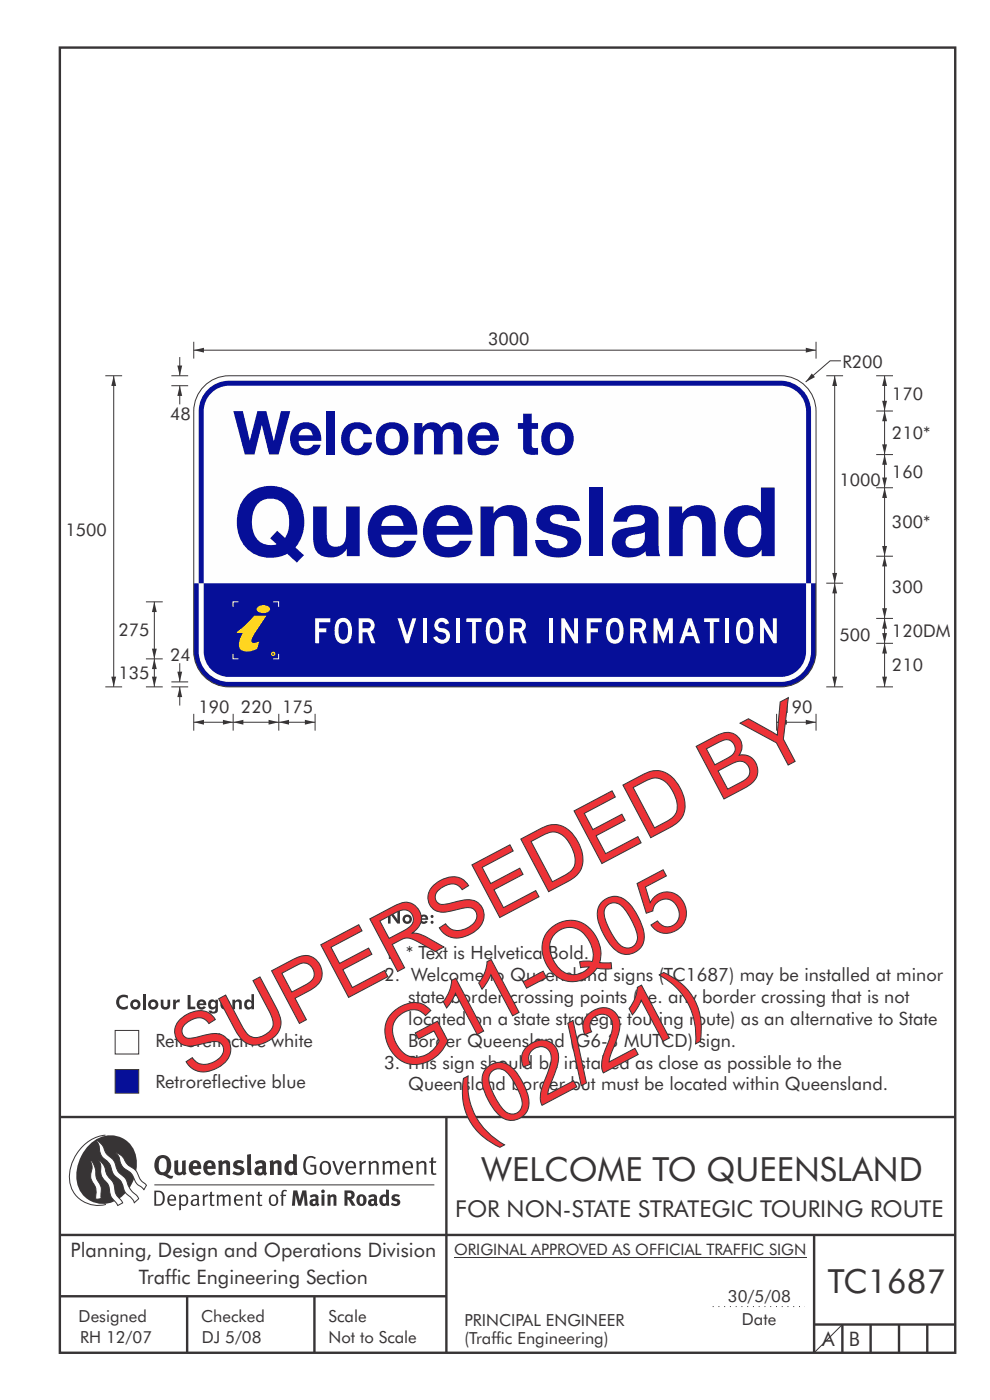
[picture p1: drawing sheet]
<svg xmlns="http://www.w3.org/2000/svg" width="210mm" height="297mm" viewBox="0 0 210 297" stroke-linecap="round" stroke-linejoin="round" font-family="sans-serif">
<g fill="none" stroke="#373435" stroke-width=".51">
<path d="M12.7 10.1h189.9v276.9h-189.9zM12.7 237h189.8M94.7 236.9v50.1M12.7 262h190M12.7 275h82M39.7 275v12M66.7 275v12M172.7 262v25M172.7 281h30M178.7 281v6M184.7 281v6M190.7 281v6"/>
<path d="M196.7 281v6"/>
</g>
<path d="M151.2 277.2h19.5" fill="none" stroke="#373435" stroke-width=".21" stroke-dasharray=".2 1" stroke-linecap="butt"/>
<path d="M96.3 266.7h74.7" fill="none" stroke="#373435" stroke-width=".21"/>
<g fill="#373435">
<path d="M64.9 245.6a1.61 1.61 0 0 1 2.1 0l-.2 .3a1.17 1.17 0 0 0-1.4-.2 1.17 1.17 0 0 0-.6 1.3 1.42 1.42 0 0 0 1.2 1.8l.7-.1v-1.2h-.8l-.1-.4h1.3v1.8a1.82 1.82 0 0 1-2.2 0 1.82 1.82 0 0 1-.6-2.1l.2-.7z" fill-rule="evenodd"/>
<path d="M68.2 246.5a1.77 1.77 0 0 0 .4 2.7 1.39 1.39 0 0 0 1.4-.5 1.39 1.39 0 0 0 .2-1.5 1.19 1.19 0 0 0-2-.7zM68.5 246.8a.83 .83 0 0 1 1 .1 .83 .83 0 0 1 .2 .9 .75 .75 0 0 1-.6 1.1 .75 .75 0 0 1-.8-.9v-.9z" fill-rule="evenodd"/>
<path d="M70.5 246.3h.4l.8 2.4 .8-2.4h.5l-1.1 2.9h-.4z" fill-rule="evenodd"/>
<path d="M73.6 246.7a1.74 1.74 0 0 0 .5 2.5l.9-.1 .5-.2-.2-.3a.89 .89 0 0 1-1.1 .2 .89 .89 0 0 1-.4-1h1.7a1.15 1.15 0 0 0-.4-1.4 1.15 1.15 0 0 0-1.5 .3zM74 246.8a.67 .67 0 0 1 .8-.1 .67 .67 0 0 1 .3 .8h-1.3z" fill-rule="evenodd"/>
<path d="M76.2 246.4l.4-.1 .1 .4 .5-.4h.5l-.2 .5a.61 .61 0 0 0-.8 .6v1.8h-.4z" fill-rule="evenodd"/>
<path d="M78.1 246.4l.5-.1 .1 .4a.89 .89 0 0 1 .9-.4 .89 .89 0 0 1 .7 .7v2.2h-.4v-2.2l-.1-.2-.3-.1-.8 .3v2.2h-.4z" fill-rule="evenodd"/>
<path d="M81.1 246.4l.4-.1 .1 .4a.83 .83 0 0 1 .8-.4 .83 .83 0 0 1 .7 .4 .86 .86 0 0 1 .9-.4 .86 .86 0 0 1 .7 .7v2.2h-.4l-.1-2.4a.5 .5 0 0 0-.8 .1l-.2 .2v2.1h-.5v-2.3l-.4-.2-.7 .3v2.2h-.4z" fill-rule="evenodd"/>
<path d="M85.7 246.7a1.74 1.74 0 0 0 .5 2.5l.9-.1 .5-.2-.2-.3a.89 .89 0 0 1-1.1 .2 .89 .89 0 0 1-.4-1h1.7a1.15 1.15 0 0 0-.5-1.4 1.15 1.15 0 0 0-1.4 .3zM86 246.8a.67 .67 0 0 1 .9-.1 .67 .67 0 0 1 .3 .8h-1.3z" fill-rule="evenodd"/>
<path d="M88.3 246.4l.4-.1 .1 .4a.89 .89 0 0 1 .9-.4 .89 .89 0 0 1 .7 .7v2.2h-.4v-2.2l-.1-.2-.3-.1-.8 .3v2.2h-.4z" fill-rule="evenodd"/>
<path d="M91.5 245.6l.4-.1v.8h.7l-.2 .4h-.5v2.1l.1 .1h.5l.1 .3a.71 .71 0 0 1-1.2-.6v-1.9h-.3v-.4h.3z" fill-rule="evenodd"/>
<path d="M37 246.3l.8-.2v2a.46 .46 0 0 0 .2 .6 .46 .46 0 0 0 .6-.2v-2.2l.8-.2v2.4l.2 .5-.6 .3-.2-.3a1.03 1.03 0 0 1-1.2 .3 1.03 1.03 0 0 1-.6-1.1z" fill-rule="evenodd"/>
<path d="M40.4 246.5a1.64 1.64 0 0 0 0 2.3 1.64 1.64 0 0 0 2.3 .1l-.4-.4a.78 .78 0 0 1-.9 .2 .78 .78 0 0 1-.5-.7h1.8a1.37 1.37 0 0 0-.6-1.7 1.37 1.37 0 0 0-1.7 .2zM41 246.9a.48 .48 0 0 1 .7-.1 .48 .48 0 0 1 .2 .6h-1z" fill-rule="evenodd"/>
<path d="M43.5 246.5a1.65 1.65 0 0 0-.2 2 1.65 1.65 0 0 0 1.9 .7l.5-.3-.3-.4a.78 .78 0 0 1-.9 .3 .78 .78 0 0 1-.5-.8h1.8a1.37 1.37 0 0 0-.6-1.7 1.37 1.37 0 0 0-1.7 .2zM44.1 246.9a.48 .48 0 0 1 .6-.1 .48 .48 0 0 1 .2 .6h-.9z" fill-rule="evenodd"/>
<path d="M46.3 246.3l.7-.2 .1 .4a.95 .95 0 0 1 1-.3 .95 .95 0 0 1 .7 .8v2.3h-.8v-2.3l-.3-.2-.5 .3v2.2h-.8z" fill-rule="evenodd"/>
<path d="M49.7 246.5a1.73 1.73 0 0 1 2-.1l-.2 .5-.6-.2a.42 .42 0 0 0-.6 .3l.2 .2a1.23 1.23 0 0 1 1.4 1.1 1.47 1.47 0 0 1-2.3 .9l-.3-.2 .3-.6 .7 .3a.47 .47 0 0 0 .7-.3 .87 .87 0 0 0-1-.5l-.4-.2-.1-.4z" fill-rule="evenodd"/>
<path d="M54.1 246.5l.3 .6 .3-.2a.62 .62 0 0 1 .9 .1v.4a1.21 1.21 0 0 0-1.3 .3 1.21 1.21 0 0 0-.2 1.3 1.19 1.19 0 0 0 1.7 0l.5 .4 .4-.5-.3-.3v-1.4a.96 .96 0 0 0-1.3-1.1zM55 248l.6-.1v.7a.43 .43 0 0 1-.6 .1 .43 .43 0 0 1 0-.7z" fill-rule="evenodd"/>
<path d="M57.2 246.3l.7-.2 .1 .4a.95 .95 0 0 1 1-.3 .95 .95 0 0 1 .7 .8v2.3h-.8v-2.3l-.3-.2-.5 .3v2.2h-.8z" fill-rule="evenodd"/>
<path d="M62.2 244.8v1.5a1.29 1.29 0 0 0-1.4 .2 1.29 1.29 0 0 0-.5 1.3 1.24 1.24 0 0 0 .5 1.3 1.24 1.24 0 0 0 1.5 0l.1 .2h.7l-.1-4.4zM61.5 246.9l.4-.1 .3 .2v1.5l-.3 .1a.48 .48 0 0 1-.6-.4 1.52 1.52 0 0 1 .2-1.3z" fill-rule="evenodd"/>
<path d="M52.4 245l.8-.2 .2 4.5h-.8l-.1-.2z" fill-rule="evenodd"/>
</g>
<path d="M22.4 240.8a9 9 0 0 0-7.4 10.9 6.2 6.2 0 0 0 7.5 3.8M32.7 251.4h59.4" fill="none" stroke="#373435" stroke-width=".21"/>
<path d="M19.1 242.7a5.7 5.7 0 0 1 6.5-1.4 5.7 5.7 0 0 1 3.4 5.7 8.6 8.6 0 0 1-6.2 8.3 5.7 5.7 0 0 1-6.5-7 9.9 9.9 0 0 1 2.8-5.6z" fill-rule="evenodd" fill="#373435"/>
<path d="M24.4 244.5a3.1 3.1 0 0 1 2.3 2.2l.8 .7a3.2 3.2 0 0 1 2 2.4l.4 .6 1.2 1.1-.6 .9-.2-.3a3.5 3.5 0 0 1-1.9-2.1 3.8 3.8 0 0 0-2.1-2.2 3.5 3.5 0 0 1-1-2.2zM20.4 241.9a3.4 3.4 0 0 1 1.9 2.4l.7 .9a3.3 3.3 0 0 1 1.7 2.6 4.4 4.4 0 0 0 1.7 2l.3 .3a6.1 6.1 0 0 0 2.5 3.7l.2 .5-.9 .9a6.1 6.1 0 0 0-1.9-2.3l-.4-.7a3.6 3.6 0 0 0-1.9-2.8l-.6-1a3.6 3.6 0 0 0-1.9-2.8 3.7 3.7 0 0 1-.8-2.4zM21 246.1a3.4 3.4 0 0 1 1.5 2.7l.6 1a3.8 3.8 0 0 1 1.4 3.1l.3 .7 1.2 1.6-1 .5-.5-.7a3.2 3.2 0 0 1-1.3-2.8 4.3 4.3 0 0 0-1.4-2.2 4.7 4.7 0 0 1-.5-3zM19.2 246.1a5.1 5.1 0 0 1 1.2 3.7l.3 .7a3.1 3.1 0 0 1 .7 2.9l.1 .9-1.1 .2-.1-.8a3.5 3.5 0 0 0-.9-3.3 3.6 3.6 0 0 1 .1-2.5z" fill-rule="evenodd" fill="#fefefe" stroke="#373435" stroke-width=".21"/>
<g fill="#373435">
<path d="M33.4 245.5a2.51 2.51 0 0 0 .4 3.7l.8 .1a2.78 2.78 0 0 0 2 .7l.2-.6h-.6l-.7-.3a2.56 2.56 0 0 0 0-3.8 1.83 1.83 0 0 0-2.1 .2zM34 245.8a.87 .87 0 0 1 1 .1 .87 .87 0 0 1 .4 .9v.4a1.17 1.17 0 0 1-.9 1.5l-.3-.1a2.38 2.38 0 0 1-.2-2.8z" fill-rule="evenodd"/>
<path d="M33.1 252.9v2.6a1.12 1.12 0 0 0 1.2-.3 1.12 1.12 0 0 0 .2-1.2l-.1-.5-.3-.5zM32.7 252.6h1.1a1.67 1.67 0 0 1 1.2 1.6 1.67 1.67 0 0 1-1.3 1.6h-1zM36.1 253.9l-.2 .5h1.1a.55 .55 0 0 0-.3-.6 .55 .55 0 0 0-.6 .1zM35.8 253.7a.95 .95 0 0 1 1.2-.1 .95 .95 0 0 1 .4 1.1h-1.5a.72 .72 0 0 0 .4 .8 .72 .72 0 0 0 .9-.2l.1 .3a1.15 1.15 0 0 1-1.5 0 1.15 1.15 0 0 1-.2-1.5zM38.4 254.1v1.1a.7 .7 0 0 0 .9 .2 .7 .7 0 0 0 .2-.9 .61 .61 0 0 0-.4-.7 .61 .61 0 0 0-.7 .3zM38 253.5l.3-.1 .1 .4a.95 .95 0 0 1 1.2-.2 .95 .95 0 0 1 .3 1.2 .92 .92 0 0 1-.5 .9 .92 .92 0 0 1-1-.1v1.1l-.4 .1zM40.9 254.8a.5 .5 0 0 0 .2 .8 .5 .5 0 0 0 .7-.4v-.6zM40.5 253.7a1 1 0 0 1 1.7 .3v1.4l.2 .2-.2 .3-.3-.4a.78 .78 0 0 1-1.4 0 .78 .78 0 0 1 .8-1.1h.5a.58 .58 0 0 0-.3-.7 .58 .58 0 0 0-.7 .2zM43 253.5l.3-.1 .1 .4 .3-.3 .5-.1-.2 .4a.52 .52 0 0 0-.6 .5v1.5h-.4zM44.6 252.9l.4-.1-.1 .7h.6l-.1 .2h-.5v1.5a.35 .35 0 0 0 .6 .3v.3a.57 .57 0 0 1-.6 .1 .57 .57 0 0 1-.3-.6v-1.6h-.3v-.2h.3zM45.9 253.5l.4-.1 .1 .4 .2-.2a.64 .64 0 0 1 1 .2 .7 .7 0 0 1 .8-.4 .7 .7 0 0 1 .5 .6v1.8h-.4v-1.7l-.2-.4-.7 .4v1.7h-.3v-1.7a.38 .38 0 0 0-.3-.4 .38 .38 0 0 0-.5 .2l-.1 .2v1.7h-.4zM50.2 253.9l-.2 .5h1.1a.55 .55 0 0 0-.2-.6 .55 .55 0 0 0-.7 .1zM49.9 253.7a.95 .95 0 0 1 1.2-.1 .95 .95 0 0 1 .4 1.1h-1.5a.72 .72 0 0 0 .4 .8 .72 .72 0 0 0 .9-.2l.1 .3a1.15 1.15 0 0 1-1.5 0 1.15 1.15 0 0 1-.2-1.5zM52.1 253.5l.3-.1 .1 .4a.72 .72 0 0 1 .8-.4 .72 .72 0 0 1 .6 .6v1.8h-.4v-1.6a.45 .45 0 0 0-.3-.5 .45 .45 0 0 0-.5 .2l-.2 .2v1.7h-.3zM54.7 252.9l.4-.1v.7h.6l-.1 .2h-.5v1.5a.35 .35 0 0 0 .5 .3v.3a.57 .57 0 0 1-.6 .1 .57 .57 0 0 1-.3-.6v-1.6h-.3v-.2h.3zM57.6 253.8l-.2 .8a.65 .65 0 0 0 .3 .8 .65 .65 0 0 0 .8-.2l.1-.1a.93 .93 0 0 0-.7-1.4zM57.3 253.7a1.12 1.12 0 0 1 1.4 0 1.12 1.12 0 0 1 .2 1.5 1.01 1.01 0 0 1-1.2 .6 1.01 1.01 0 0 1-.7-1.2zM59.9 252.6l.5-.2 .5 .1-.2 .3-.3-.1-.3 .2v.6h.6l-.1 .2h-.5v2.1h-.4v-2.1h-.2v-.2h.2zM62.2 252.5l-.3 3.3h.7l.1-2.3 .6 2.3h.5l.7-2.3 .1 2.3h.7l-.3-3.3h-.9l-.5 2.2-.5-2.2zM65.7 253.7l.3 .4a.51 .51 0 0 1 .5-.3 .51 .51 0 0 1 .4 .4v.1a.88 .88 0 0 0-1.1 .3 .88 .88 0 0 0 .2 1.2 .9 .9 0 0 0 1.1-.2l.3 .3 .4-.4-.3-.3v-1a.87 .87 0 0 0-.4-.9 .87 .87 0 0 0-1 .2zM66.4 254.8l.5-.1v.6l-.1 .1h-.3l-.2-.2zM68.2 253.4v2.4h.6v-2.5zM68.1 252.7a.4 .4 0 0 0 .8 0 .4 .4 0 0 0-.8 0zM69.4 253.5l.1 2.3h.6v-1.7a.33 .33 0 0 1 .4-.2 .33 .33 0 0 1 .2 .3v1.6h.7v-1.8a.75 .75 0 0 0-.6-.6 .75 .75 0 0 0-.8 .2v-.3zM73.1 252.5v3.3h.6v-1.4l.3 .3 .7 1.1h.7l-.9-1.4a.94 .94 0 0 0 .7-1 .94 .94 0 0 0-.9-.9zM73.7 253.1a.51 .51 0 0 1 .7 .1 .51 .51 0 0 1-.1 .7h-.6zM75.9 253.7a1.19 1.19 0 0 0-.1 1.7 1.19 1.19 0 0 0 1.7 0 1.19 1.19 0 0 0 0-1.6 1.19 1.19 0 0 0-1.6-.1zM76.5 253.9l.2-.1a.99 .99 0 0 1 0 1.6 1.06 1.06 0 0 1-.2-1.5zM78.1 253.7l.3 .4a.51 .51 0 0 1 .5-.3 .51 .51 0 0 1 .4 .4v.1a.88 .88 0 0 0-1.1 .3 .88 .88 0 0 0 .2 1.2 .9 .9 0 0 0 1.1-.2l.3 .3 .4-.4-.2-.3v-1a.87 .87 0 0 0-.5-.9 .87 .87 0 0 0-1 .2zM78.9 254.8l.4-.1v.6l-.1 .1h-.3l-.2-.2zM81.9 252.3v1.2a1.2 1.2 0 0 0-1.4 .6 1.2 1.2 0 0 0 .2 1.4l.5 .3 .8-.1v.1h.6l-.1-3.4zM81.4 253.9l.5 .1-.1 1.2a.46 .46 0 0 1-.5 0 .46 .46 0 0 1-.2-.6zM83.3 253.5a.79 .79 0 0 0-.2 1 .79 .79 0 0 0 1 .4 .33 .33 0 0 1 0 .5 .33 .33 0 0 1-.5-.1l-.5-.2-.2 .5a1.15 1.15 0 0 0 1.2 .3 1.15 1.15 0 0 0 .8-1 1.49 1.49 0 0 0-1.2-.8 .4 .4 0 0 1 .3-.3 .4 .4 0 0 1 .4 .1l.2 .1 .2-.4a1.47 1.47 0 0 0-1.5-.1z" fill-rule="evenodd"/>
</g>
<g fill="#373435">
<path d="M82.3 193.2h.6l1.4 2.1v-2.1h.5v2.7h-.5l-1.5-2.1v2.1h-.5z"/>
<path d="M87.9 193.5h.5v.6h.3v.4h-.3v1.4h-.5v-1.4h-.2v-.4h.2z"/>
<path d="M25.1 211.5l.5-.4 1-.1 .5 .2v.7a1.06 1.06 0 0 0-1.5-.1 1.06 1.06 0 0 0 0 1.5 1.06 1.06 0 0 0 1.5 0v.6a1.61 1.61 0 0 1-2.1-.3 1.61 1.61 0 0 1 .1-2.1z"/>
<path d="M30.3 210.9h.6v3.2h-.6z"/>
<path d="M34.1 212.1h.6v1a.44 .44 0 0 0 .4 .5 .44 .44 0 0 0 .4-.5v-1h.6a1.93 1.93 0 0 1-.4 1.9 1.03 1.03 0 0 1-1.1 .1 1.03 1.03 0 0 1-.5-1z"/>
<path d="M36.7 212.1h.6v.5a.69 .69 0 0 1 .9-.6l-.1 .7-.3-.1a.48 .48 0 0 0-.5 .6v.9h-.6z"/>
<path d="M39.8 211.1h.6v2.5h1v.5h-1.6z"/>
<path d="M49.3 212.1h.6v.3a.76 .76 0 0 1 .9-.4 .76 .76 0 0 1 .5 .9v1.2h-.6v-1a.46 .46 0 0 0-.4-.6 .46 .46 0 0 0-.4 .6v1h-.6z"/>
<path d="M85.4 195a1.01 1.01 0 0 0 2 0 1.01 1.01 0 0 0-2 0zM85.9 195a.5 .5 0 0 1 1 0 .5 .5 0 0 1-1 0z"/>
<path d="M89.2 194.3a.99 .99 0 0 0 .1 1.5 .99 .99 0 0 0 1.4-.3l-.4-.2-.2 .2a.44 .44 0 0 1-.6-.4h1.3a.93 .93 0 0 0-.5-1 .93 .93 0 0 0-1.1 .2zM89.6 194.6a.42 .42 0 0 1 .4-.1 .42 .42 0 0 1 .3 .3h-.8z"/>
<path d="M91.3 195.7a.35 .35 0 0 0 .7 0 .35 .35 0 0 0-.7 0zM91.3 194.4a.35 .35 0 0 0 .7 0 .35 .35 0 0 0-.7 0z"/>
<path d="M27.6 213.1a1.1 1.1 0 0 0 2.2 0 1.1 1.1 0 0 0-2.2 0zM28.1 213.1a.55 .55 0 0 1 1.1 0 .55 .55 0 0 1-1.1 0z"/>
<path d="M31.4 213.1a1.1 1.1 0 0 0 2.2 0 1.1 1.1 0 0 0-2.2 0zM31.9 213.1a.55 .55 0 0 1 1.1 0 .55 .55 0 0 1-1.1 0z"/>
<path d="M42 212.3a1.08 1.08 0 0 0 .1 1.7 1.08 1.08 0 0 0 1.6-.3l-.5-.3-.3 .2a.48 .48 0 0 1-.6-.4h1.5a1.02 1.02 0 0 0-.6-1.1 1.02 1.02 0 0 0-1.2 .2zM42.4 212.7a.45 .45 0 0 1 .5-.2 .45 .45 0 0 1 .3 .4h-.9z"/>
<path d="M44.9 212.6a.55 .55 0 0 1 .8 .5 .55 .55 0 0 1-.8 .5 .69 .69 0 0 1 0-1zM44.4 212.3a1.1 1.1 0 0 0-.2 1.2 1.1 1.1 0 0 0 1.1 .6l.4-.3v.3a.43 .43 0 0 1-.3 .5 .43 .43 0 0 1-.5-.2h-.6a1.02 1.02 0 0 0 1.1 .7 1.02 1.02 0 0 0 .8-1v-2h-.5v.3a.8 .8 0 0 0-1.3-.1z"/>
<path d="M47 212.3a1.08 1.08 0 0 0 .1 1.7 1.08 1.08 0 0 0 1.6-.3l-.5-.3-.2 .2a.48 .48 0 0 1-.7-.4h1.5a1.02 1.02 0 0 0-.5-1.1 1.02 1.02 0 0 0-1.3 .2zM47.4 212.7a.45 .45 0 0 1 .5-.2 .45 .45 0 0 1 .3 .4h-.9z"/>
<path d="M53.3 210.9l.1 1.5a.91 .91 0 0 0-1.3-.2 .91 .91 0 0 0-.3 1.2 .83 .83 0 0 0 .6 .8 .83 .83 0 0 0 .9-.4v.3h.6v-3.2zM52.6 212.6a.54 .54 0 0 1 .7 .2 .54 .54 0 0 1-.2 .7 .54 .54 0 0 1-.7-.1v-.6z"/>
</g>
<path d="M24.4 226.9h5v5h-5z" fill-rule="evenodd" fill="#060f98" stroke="#373435" stroke-width=".21"/>
<path d="M24.4 218.6h5v5h-5z" fill-rule="evenodd" fill="#fefefe" stroke="#373435" stroke-width=".21"/>
<path d="M41.1 74.3h132M41.1 72.5v3.6" fill="none" stroke="#373435" stroke-width=".21"/>
<g fill="#373435">
<path d="M170.9 73.8l2.2 .5-2.2 .5z"/>
<path d="M41.1 74.3l2.2-.5v1z"/>
</g>
<path d="M41.1 123.7h132v14.5a7.5 7.5 0 0 1-7.5 7.5h-117a7.5 7.5 0 0 1-7.5-7.5z" fill-rule="evenodd" fill="#060f98"/>
<g fill="#fefefe">
<path d="M43.7 81.6a7.4 7.4 0 0 1 4.9-1.9h117a7.5 7.5 0 0 1 7.5 7.5v36.5h-132v-36.5a7.5 7.5 0 0 1 2.6-5.6z" fill-rule="evenodd"/>
<path d="M42.2 123.7h129.8v14.5a6.5 6.5 0 0 1-6.4 6.5h-117a6.5 6.5 0 0 1-6.4-6.5z" fill-rule="evenodd"/>
</g>
<g fill="#060f98">
<path d="M44.4 82.4a6.4 6.4 0 0 1 4.2-1.6h117a6.5 6.5 0 0 1 6.4 6.4v36.5h-129.8v-36.5a6.5 6.5 0 0 1 2.2-4.8z" fill-rule="evenodd"/>
<path d="M43.2 123.7h127.8v14.5a5.4 5.4 0 0 1-5.4 5.4h-117a5.4 5.4 0 0 1-5.4-5.4z" fill-rule="evenodd"/>
</g>
<path d="M44.8 83.4a5.3 5.3 0 0 1 3.8-1.6h117a5.4 5.4 0 0 1 5.4 5.4v36.5h-127.8v-36.5a5.4 5.4 0 0 1 1.6-3.8z" fill-rule="evenodd" fill="#fefefe"/>
<path d="M43.7 81.6a7.4 7.4 0 0 1 4.9-1.9h117a7.5 7.5 0 0 1 7.5 7.5v51a7.5 7.5 0 0 1-7.5 7.5h-117a7.5 7.5 0 0 1-7.5-7.5v-51a7.5 7.5 0 0 1 2.6-5.6z" fill="none" stroke="#373435" stroke-width=".21"/>
<path d="M50.2 134.1l1.7-1.4 2-2.1h2.6l-2.6 4a2.09 2.09 0 0 0-.5 1.6 1.45 1.45 0 0 0 1.6-.1l-.5 1.6-.6 .2a2.76 2.76 0 0 1-3-.2 2.31 2.31 0 0 1 0-2.2l.6-1.2h-1.3zM54.7 128.7a1.72 1.72 0 0 1 2.6 .5 1.64 1.64 0 0 1-2.9 0z" fill-rule="evenodd" fill="#ffd520"/>
<circle cx="57.9" cy="138.7" r=".36" fill="none" stroke="#ffd525" stroke-width=".21"/>
<path d="M49.4 138.7v1.1h1.2M50.6 127.7h-1.2v1M58 127.7h1.1v1M59.1 138.7v1.1h-1.1" fill="none" stroke="#fefefe" stroke-width=".21"/>
<g fill="#fefefe">
<path d="M66.8 131.2h3.3v.8h-2.4v1.3h1.5v.8h-1.5v2.4h-.9z"/>
<path d="M84.3 131.2h.9l1.2 3.6 1.1-3.6h.8l-1.6 5.3h-.7z"/>
<path d="M89.7 131.2h.8v5.3h-.8z"/>
<path d="M92.6 131.5a1.58 1.58 0 0 1 2.7 .7l-.8 .3a.74 .74 0 0 0-1.1-.5 .74 .74 0 0 0-.1 1.2 1.75 1.75 0 0 1 2 1 1.75 1.75 0 0 1-.6 2.1 1.97 1.97 0 0 1-2.8-1.1l.8-.3a.96 .96 0 0 0 1.1 .8 .96 .96 0 0 0 .8-1l-.4-.4a2.32 2.32 0 0 1-2-1v-.9z"/>
<path d="M96.8 131.2h.8v5.3h-.8z"/>
<path d="M98.9 131.2h3.2v.8h-1.2v4.5h-.8v-4.5h-1.2z"/>
<path d="M116.4 131.2h.8v5.3h-.8z"/>
<path d="M119.1 131.2h.7l2 3.4v-3.4h.8v5.3h-.7l-2-3.5v3.5h-.8z"/>
<path d="M124.4 131.2h3.3v.8h-2.4v1.3h1.5v.8h-1.5v2.4h-.9z"/>
<path d="M138.6 131.2h.8l1.3 3 1.2-3h.8v5.3h-.8v-3.1l-1.2 3.1-1.2-3.1v3.1h-.9z"/>
<path d="M149.4 131.2h3.2v.8h-1.2v4.5h-.8v-4.5h-1.2z"/>
<path d="M153.9 131.2h.8v5.3h-.8z"/>
<path d="M161.2 131.2h.7l2 3.4v-3.4h.9v5.3h-.7l-2.1-3.5v3.5h-.8z"/>
<path d="M71.6 131.6a4.1 4.1 0 0 0 .2 4.6 1.78 1.78 0 0 0 1.9 .2 1.78 1.78 0 0 0 .9-1.7 3 3 0 0 0-1.4-3.6 1.73 1.73 0 0 0-1.6 .5zM72.3 132.1a.98 .98 0 0 1 1.1 0 .98 .98 0 0 1 .4 1v1.6a.92 .92 0 0 1-.8 1 .92 .92 0 0 1-1-.7l-.2-1.7 .1-.7z"/>
<path d="M76.9 132h1.1a.65 .65 0 0 1 .7 .6 .65 .65 0 0 1-.7 .7h-1.1zM76.1 131.2v5.3h.8v-2.4h1l.9 2.4h.8l-.9-2.5a1.48 1.48 0 0 0 .7-1.7 1.48 1.48 0 0 0-1.4-1.1z"/>
<path d="M103.7 131.6a4.1 4.1 0 0 0 .1 4.6 1.78 1.78 0 0 0 2 .2 1.78 1.78 0 0 0 .9-1.7 3 3 0 0 0-1.4-3.6 1.73 1.73 0 0 0-1.6 .5zM104.3 132.1a.98 .98 0 0 1 1.1 0 .98 .98 0 0 1 .5 1l-.1 1.6a.92 .92 0 0 1-.7 1 .92 .92 0 0 1-1.1-.7l-.1-1.7 .1-.7z"/>
<path d="M109 132h1.1a.65 .65 0 0 1 .6 .6 .65 .65 0 0 1-.6 .7h-1.1zM108.2 131.2v5.3h.8v-2.4h1l.8 2.4h.9l-.9-2.5a1.48 1.48 0 0 0 .7-1.7 1.48 1.48 0 0 0-1.4-1.1z"/>
<path d="M129.2 131.6a4.1 4.1 0 0 0 .1 4.6 1.78 1.78 0 0 0 2 .2 1.78 1.78 0 0 0 .9-1.7 3 3 0 0 0-1.4-3.6 1.73 1.73 0 0 0-1.6 .5zM129.8 132.1a.98 .98 0 0 1 1.2 0 .98 .98 0 0 1 .4 1l-.1 1.6a.92 .92 0 0 1-.7 1 .92 .92 0 0 1-1-.7l-.2-1.7 .1-.7z"/>
<path d="M134.5 132h1.1a.65 .65 0 0 1 .7 .6 .65 .65 0 0 1-.7 .7h-1.1zM133.7 131.2v5.3h.8v-2.4h1l.9 2.4h.8l-.9-2.5a1.48 1.48 0 0 0 .7-1.7 1.48 1.48 0 0 0-1.4-1.1z"/>
<path d="M145.9 131.2h.8l1.8 5.2h-.8l-.5-1.4h-1.7l-.5 1.4h-.9zM146.3 132.6l-.5 1.5h1z"/>
<path d="M156.7 131.6a4.1 4.1 0 0 0 .2 4.6 1.78 1.78 0 0 0 1.9 .2 1.78 1.78 0 0 0 1-1.7 3 3 0 0 0-1.4-3.6 1.73 1.73 0 0 0-1.7 .5zM157.4 132.1a.98 .98 0 0 1 1.1 0 .98 .98 0 0 1 .4 1v1.6a.92 .92 0 0 1-.7 1 .92 .92 0 0 1-1.1-.7l-.1-1.7 .1-.7z"/>
</g>
<path d="M164.7 151.4v3.6M164.7 153.2h8.4" fill="none" stroke="#373435" stroke-width=".21"/>
<g fill="#373435">
<path d="M170.9 152.7l2.2 .5-2.2 .5z"/>
<path d="M164.7 153.2l2.2-.5v1z"/>
</g>
<path d="M24.1 79.7v66M173.1 72.5v3.6M22.3 145.7h3.6M173.1 151.4v3.6" fill="none" stroke="#373435" stroke-width=".21"/>
<g fill="#373435">
<path d="M24.1 79.7l.5 2.2h-1z"/>
<path d="M23.6 143.5h1l-.5 2.2z"/>
</g>
<path d="M22.3 79.7h3.6M187.6 136.5v9.2M185.9 145.7h3.5" fill="none" stroke="#373435" stroke-width=".21"/>
<g fill="#373435">
<path d="M187.6 136.5l.6 2.1h-1.1z"/>
<path d="M187.1 143.5h1.1l-.6 2.2z"/>
</g>
<path d="M32.7 139.8v5.9M185.9 136.5h3.5M36.3 145.7h3.6" fill="none" stroke="#373435" stroke-width=".21"/>
<g fill="#373435">
<path d="M32.7 139.8l.6 2.1h-1.1z"/>
<path d="M32.2 143.5h1.1l-.6 2.2z"/>
</g>
<path d="M41.1 153.2h8.4M41.1 151.4v3.6" fill="none" stroke="#373435" stroke-width=".21"/>
<g fill="#373435">
<path d="M47.3 152.7l2.2 .5-2.2 .5z"/>
<path d="M41.1 153.2l2.2-.5v1z"/>
</g>
<path d="M187.6 131.2v5.3M49.5 151.4v3.6" fill="none" stroke="#373435" stroke-width=".21"/>
<g fill="#373435">
<path d="M187.6 131.2l.6 2.2h-1.1z"/>
<path d="M187.1 134.3h1.1l-.6 2.2z"/>
</g>
<path d="M38.1 145.7v4" fill="none" stroke="#373435" stroke-width=".21"/>
<path d="M38.1 145.7l.5 2.2h-1z" fill="#373435"/>
<path d="M31 145.7h3.5M36.3 144.7h3.6M38.1 140.7v4" fill="none" stroke="#373435" stroke-width=".21"/>
<path d="M37.6 142.5h1l-.5 2.2z" fill="#373435"/>
<path d="M36.3 81.8h3.6M38.1 81.8v4" fill="none" stroke="#373435" stroke-width=".21"/>
<path d="M38.1 81.8l.5 2.2h-1z" fill="#373435"/>
<path d="M36.3 79.7h3.6M38.1 75.8v3.9" fill="none" stroke="#373435" stroke-width=".21"/>
<path d="M37.6 77.5h1l-.5 2.2z" fill="#373435"/>
<path d="M31 139.8h3.5M32.7 127.7v12.1" fill="none" stroke="#373435" stroke-width=".21"/>
<g fill="#373435">
<path d="M32.7 127.7l.6 2.1h-1.1z"/>
<path d="M32.2 137.6h1.1l-.6 2.2z"/>
</g>
<path d="M178.4 76.5h-2.3l-5.2 4.5M31 127.7h3.5" fill="none" stroke="#373435" stroke-width=".21"/>
<path d="M172.2 79.2l.7 .8-2 1z" fill="#373435"/>
<path d="M177.1 123.7v22M175.3 145.7h3.5" fill="none" stroke="#373435" stroke-width=".21"/>
<g fill="#373435">
<path d="M177.1 123.7l.5 2.2h-1.1z"/>
<path d="M176.5 143.5h1.1l-.5 2.2z"/>
</g>
<path d="M177.1 79.7v44M175.3 123.7h3.5" fill="none" stroke="#373435" stroke-width=".21"/>
<g fill="#373435">
<path d="M177.1 79.7l.5 2.2h-1.1z"/>
<path d="M176.5 121.5h1.1l-.5 2.2z"/>
</g>
<path d="M175.3 79.7h3.5M187.6 118v13.2M185.9 131.2h3.5" fill="none" stroke="#373435" stroke-width=".21"/>
<g fill="#373435">
<path d="M187.6 118l.6 2.2h-1.1z"/>
<path d="M187.1 129h1.1l-.6 2.2z"/>
</g>
<path d="M185.9 118h3.5M187.6 103.5v14.5" fill="none" stroke="#373435" stroke-width=".21"/>
<g fill="#373435">
<path d="M187.6 103.5l.6 2.1h-1.1z"/>
<path d="M187.1 115.8h1.1l-.6 2.2z"/>
</g>
<path d="M187.6 96.4v7.1M185.9 103.5h3.5" fill="none" stroke="#373435" stroke-width=".21"/>
<g fill="#373435">
<path d="M187.6 96.4l.6 2.2h-1.1z"/>
<path d="M187.1 101.3h1.1l-.6 2.2z"/>
</g>
<path d="M185.9 96.4h3.5M187.6 87.2v9.2" fill="none" stroke="#373435" stroke-width=".21"/>
<g fill="#373435">
<path d="M187.6 87.2l.6 2.2h-1.1z"/>
<path d="M187.1 94.3h1.1l-.6 2.1z"/>
</g>
<path d="M187.6 79.7v7.5M185.9 87.2h3.5" fill="none" stroke="#373435" stroke-width=".21"/>
<g fill="#373435">
<path d="M187.6 79.7l.6 2.2h-1.1z"/>
<path d="M187.1 85h1.1l-.6 2.2z"/>
</g>
<path d="M185.9 79.7h3.5M49.5 153.2h9.6" fill="none" stroke="#373435" stroke-width=".21"/>
<g fill="#373435">
<path d="M57 152.7l2.1 .5-2.1 .5z"/>
<path d="M49.5 153.2l2.1-.5v1z"/>
</g>
<path d="M59.1 151.4v3.6M59.1 153.2h7.7" fill="none" stroke="#373435" stroke-width=".21"/>
<g fill="#373435">
<path d="M64.7 152.7l2.1 .5-2.1 .5z"/>
<path d="M59.1 153.2l2.2-.5v1z"/>
</g>
<path d="M66.8 151.4v3.6M178.7 281l-6 6" fill="none" stroke="#373435" stroke-width=".21"/>
<text font-size="20.4" fill="#060f98" x="49.5" y="118">Queensland</text>
<g font-size="17.6" fill="#ed3237">
<text x="40.7" y="229.2" transform="rotate(-28 40.7 229.2)">SUPERSEDED BY</text>
<text x="84.7" y="228.2" transform="rotate(-28 84.7 228.2)">G11-Q05</text>
<text x="100.7" y="242.1" transform="rotate(-28 100.7 242.1)">(02/21)</text>
</g>
<text font-size="12.9" fill="#060f98" x="49.5" y="96.4">Welcome to</text>
<g font-size="7.1" fill="#373435">
<text x="102.2" y="250.5">WELCOME TO QUEENSLAND</text>
<text x="175.6" y="274.2">TC1687</text>
</g>
<text font-size="4.9" fill="#373435" x="96.6" y="258.2">FOR NON-STATE STRATEGIC TOURING ROUTE</text>
<g font-size="4.2" fill="#373435">
<text x="15" y="266.7">Planning, Design and Operations Division</text>
<text x="29.4" y="272.3">Traffic Engineering Section</text>
<text x="174.4" y="285.6">A</text>
<text x="180.1" y="285.5">B</text>
</g>
<g font-size="3.9" fill="#373435">
<text x="81.5" y="203.4">1. * Text is Helvetica Bold.</text>
<text x="81.5" y="208.1">2. Welcome to Queensland signs (TC1687) may be installed at minor</text>
<text x="86.6" y="212.7">state border crossing points (i.e. any border crossing that is not</text>
<text x="86.6" y="217.4">located on a state strategic touring route) as an alternative to State</text>
<text x="33" y="222.2">Retroreflective white</text>
<text x="81.5" y="226.7">3. This sign should be installed as close as possible to the</text>
<text x="86.6" y="222">Border Queensland (G6-3 MUTCD) sign.</text>
<text x="33" y="230.9">Retroreflective blue</text>
<text x="86.6" y="231.3">Queensland border but must be located within Queensland.</text>
</g>
<g font-size="3.7" fill="#373435">
<text x="103.5" y="73.2">3000</text>
<text x="178.7" y="78">R200</text>
<text x="36.1" y="89">48</text>
<text x="189.2" y="84.8">170</text>
<text x="189.2" y="93.1">210*</text>
<text x="189.2" y="101.3">160</text>
<text x="178.1" y="103">1000</text>
<text x="13.9" y="113.8">1500</text>
<text x="189.2" y="112">300*</text>
<text x="189.2" y="125.9">300</text>
<text x="25.1" y="135">275</text>
<text x="178.1" y="136">500</text>
<text x="189.2" y="135.2">120DM</text>
<text x="36.1" y="140.1">24</text>
<text x="189.2" y="142.4">210</text>
<text x="25.1" y="144.1">135</text>
<text x="42.1" y="151.2">190</text>
<text x="51.1" y="151.2">220</text>
<text x="59.8" y="151.2">175</text>
<text x="165.7" y="151.2">190</text>
</g>
<g font-size="3.5" fill="#373435">
<text x="16.7" y="280.4">Designed</text>
<text x="42.7" y="280.4">Checked</text>
<text x="69.7" y="280.4">Scale</text>
<text x="98.5" y="281.3">PRINCIPAL ENGINEER</text>
<text x="154.4" y="276.2">30/5/08</text>
<text x="157.4" y="281">Date</text>
<text x="17" y="284.8">RH 12/07</text>
<text x="42.8" y="284.8">DJ 5/08</text>
<text x="69.7" y="285">Not to Scale</text>
<text x="98.5" y="285.1">(Traffic Engineering)</text>
</g>
<text font-size="3.4" fill="#373435" x="96.3" y="266.3">ORIGINAL APPROVED AS OFFICIAL TRAFFIC SIGN</text>
<text font-size=".6" fill="#ffd520" x="57.7" y="138.9">R</text>
</svg>
